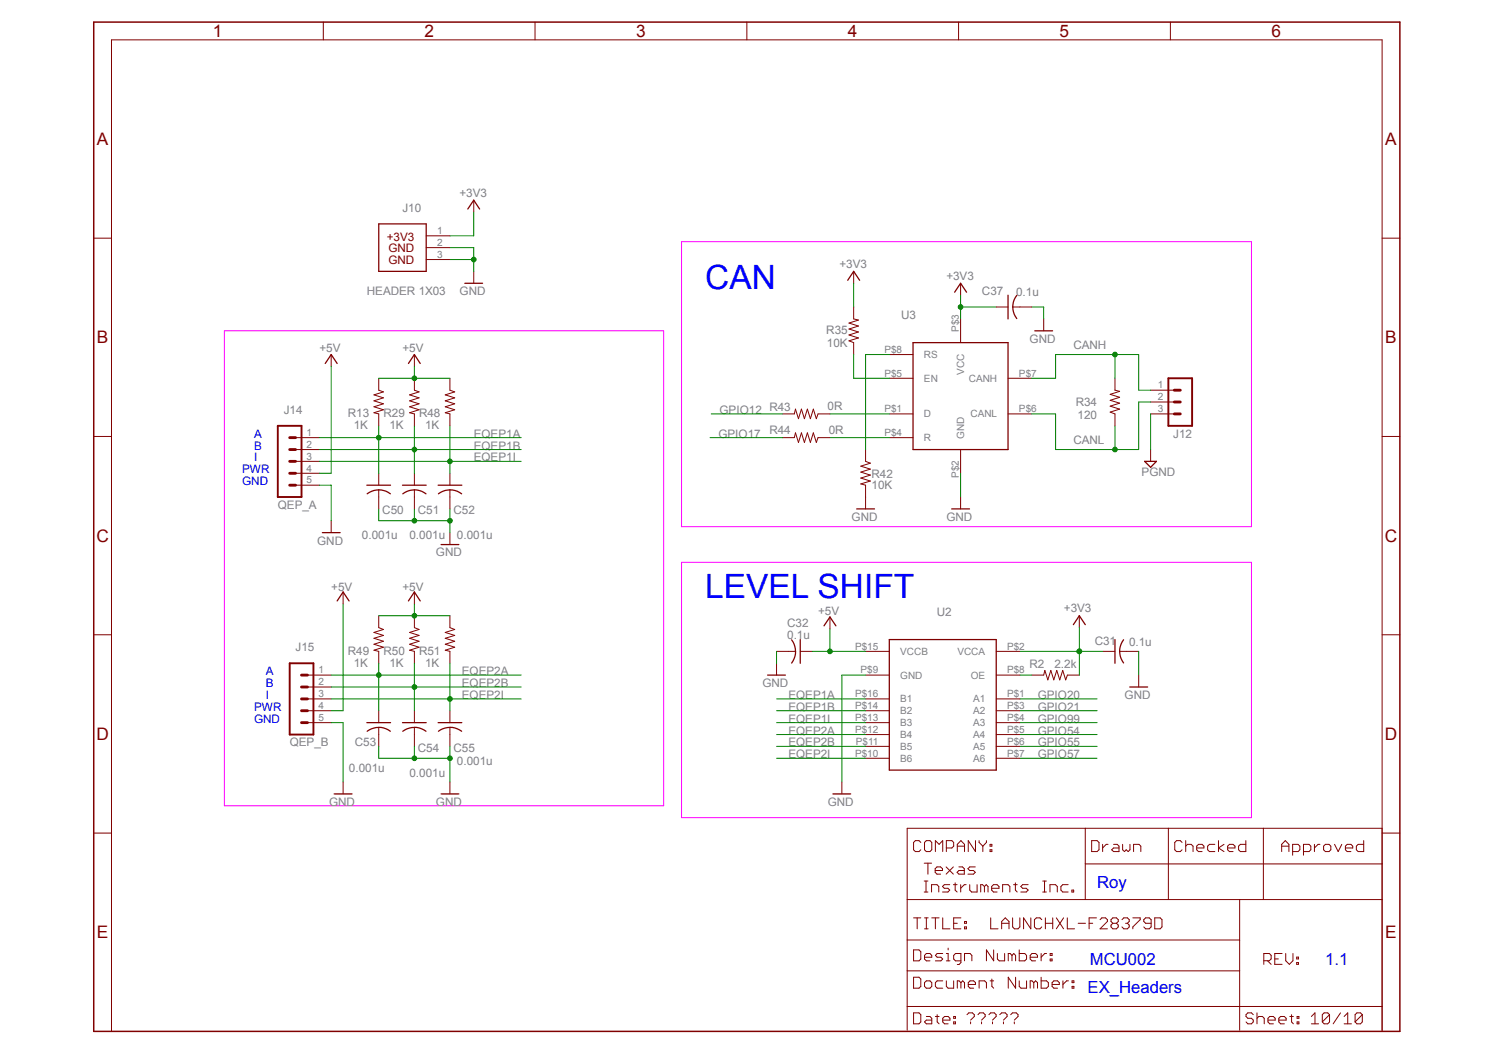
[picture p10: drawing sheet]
<svg xmlns="http://www.w3.org/2000/svg" width="297mm" height="210mm" viewBox="0 0 297 210" stroke-linecap="round" stroke-linejoin="round" font-family="sans-serif">
<path d="M135.6 48.1h113.4v56.7h-113.4zM44.6 65.8h87.4v94.5h-87.4zM135.6 111.9h113.4v50.8h-113.4z" fill="none" stroke="#f0f" stroke-width=".2"/>
<g fill="none" stroke="#800000" stroke-width=".2">
<path d="M64.3 4.4v3.5M106.4 4.4v3.5M148.6 4.4v3.5M190.7 4.4v3.5M232.9 4.4v3.5M94.3 39.8v2.4M18.6 47.4h3.6M84.8 46.9h4.7M84.8 49.3h4.7M84.8 51.6h4.7M94.3 54v2.4M169.8 54v2.4"/>
<path d="M191.1 56.4v2.3M275 47.4h3.5M65.9 70.5v2.4M75.4 75.3v2.3l.9 .4-1.9 .6 1.9 .6-1.9 .5 1.9 .6-1.9 .6 1.9 .6-1.9 .6 1 .3v2.3M82.4 75.3v2.3l1 .4-1.9 .6 1.9 .6-1.9 .5 1.9 .6-1.9 .6 1.9 .6-1.9 .6 .9 .3v2.3M82.4 70.5v2.4M89.5 75.3v2.3l1 .4-1.9 .6 1.9 .6-1.9 .5 1.9 .6-1.9 .6 1.9 .6-1.9 .6 .9 .3v2.3M169.8 61.1v2.4l1 .2-1.9 .6 1.9 .6-1.9 .6 1.9 .6-1.9 .5 1.9 .6-1.9 .6 .9 .4v2.3M176.9 75.3h4.8M176.9 70.5h4.8M191.1 63.5v4.7M198.2 61.1h2.4"/>
<path d="M200.6 75.3h4.7M201.5 61.1h3.8M207.6 63.5v2.3M221.8 75.3v2.3l1 .3-1.9 .6 1.9 .6-1.9 .5 1.9 .6-1.9 .6 1.9 .6-1.9 .6 .9 .4v2.3M228.9 77.6h4.7M228.9 80h4.7M18.6 86.8h3.6M58.8 87.1h4.7M58.8 89.4h4.7M58.8 91.8h4.7M58.8 94.2h4.7M58.8 96.5h4.7"/>
<path d="M75.4 94.2v2.3M75.4 97.5v3.8M82.4 94.2v2.3M82.4 97.5v3.8M89.5 94.2v2.3M89.5 97.5v3.8M155.7 82.4h2.3l.3-1 .6 1.9 .5-1.9 .6 1.9 .6-1.9 .6 1.9 .6-1.9 .6 1.9 .4-.9h2.3M155.7 87.1h2.3l.3-1 .6 1.9 .5-1.9 .6 1.9 .6-1.9 .6 1.9 .6-1.9 .6 1.9 .4-.9h2.3M172.2 89.4v2.4l1 .4-1.9 .5 1.9 .6-1.9 .6 1.9 .6-1.9 .6 1.9 .6-1.9 .6 .9 .2v4.8M176.9 82.4h4.8M176.9 87.1h4.8M191.1 89.4v4.8"/>
<path d="M191.1 98.9v2.4M200.6 82.4h4.7M228.9 82.4h4.7M228.9 89.4v2.4M275 86.8h3.5M65.9 103.6v2.4M68.3 117.8v2.4M82.4 117.8v2.4M89.5 106v2.3M18.6 126.3h3.6M61.2 139.1h4.7M61.2 134.3h4.7"/>
<path d="M61.2 136.7h4.7M75.4 122.5v2.4l.9 .3-1.9 .6 1.9 .6-1.9 .6 1.9 .6-1.9 .6 1.9 .6-1.9 .6 1 .2v2.4M82.4 122.5v2.4l1 .3-1.9 .6 1.9 .6-1.9 .6 1.9 .6-1.9 .6 1.9 .6-1.9 .6 .9 .2v2.4M89.5 122.5v2.4l1 .3-1.9 .6 1.9 .6-1.9 .6 1.9 .6-1.9 .6 1.9 .6-1.9 .6 .9 .2v2.4M154.5 129.6h3.8M154.5 132v2.3M159.2 129.6h2.4M165.1 122.8v2.3M172.2 139.1h4.7M172.2 134.3h4.7M172.2 129.6h4.7M198.2 139.1h4.7"/>
<path d="M198.2 134.3h4.7M198.2 129.6h4.7M205.3 134.3h2.3l.3-.9 .6 1.9 .6-1.9 .6 1.9 .5-1.9 .6 1.9 .6-1.9 .6 1.9 .4-1h2.3M214.7 122.5v2.4M219.5 129.6h2.3M222.8 129.6h3.7M226.5 134.3v2.4M275 126.3h3.5M61.2 141.4h4.7M61.2 143.8h4.7M68.3 155.6v2.4M75.4 141.4v2.4"/>
<path d="M75.4 144.7v3.8M82.4 141.4v2.4M82.4 144.7v3.8M89.5 141.4v2.4M89.5 144.7v3.8M89.5 155.6v2.4M167.5 155.6v2.4M172.2 141.4h4.7M172.2 143.8h4.7M172.2 146.1h4.7M172.2 148.5h4.7M172.2 150.9h4.7"/>
<path d="M198.2 141.4h4.7M198.2 143.8h4.7M198.2 146.1h4.7M198.2 148.5h4.7M198.2 150.9h4.7M18.6 165.7h3.6M180.5 179h94.5M183.2 167.6l-.4-.3h-.7l-.3 .3v1.5l.3 .3h.7l.4-.3M183.9 171.7h1.4M183.9 177.5h.7M183.9 175.3h.7M184.2 175.3v2.2"/>
<path d="M184.3 167.3h.7l.4 .3v1.5l-.4 .3h-.7l-.4-.3v-1.5zM184.6 171.7v2.2M186.1 173.2h1.4v-.4l-.4-.3h-.7l-.3 .3v.8l.3 .3h.7M186.8 177.5v-1.1l-.4-.4h-1.1v1.5M187.6 169.4v-2.1l-.8 .7-.7-.7v2.1M188.2 172.5l1.5 1.4M188.3 168.7h1.1l.3-.3v-.8l-.3-.3h-1.1v2.1M189 176h-1.1l-.4 .4 .4 .3h.7l.4 .4-.4 .4h-1.1M189.7 176h.7M189.7 172.5l-1.5 1.4M190 175.7v1.4l.4 .4M190.5 168.4h1.4"/>
<path d="M190.8 172.5h.7l.4 .3v1.1h-1.1l-.4-.3 .4-.4h1.1M191.1 176v1.5M191.9 169.4v-1.4l-.7-.7-.7 .7v1.4M192.2 176h-.3l-.8 .7M194 172.5h-1.1l-.3 .3 .3 .4h.8l.3 .4-.3 .3h-1.1M194.1 167.3v2.1l-1.5-2.1v2.1M194.4 176v1.5h-1.1l-.4-.4v-1.1M194.8 167.3v.3l.7 .8M195.5 168.4v1M195.9 176.4l-.4-.4h-.4v1.5M195.9 176.4v1.1M195.9 176.4l.3-.4 .4 .4v1.1"/>
<path d="M196.3 167.3v.3l-.8 .8M197 168h.3v.4h-.3zM197 169.1h.3v.3h-.3zM197.3 176.7h1.5v-.3l-.4-.4h-.7l-.4 .4v.7l.4 .4h.7M200.9 177.5v-1.1l-.3-.4h-1.1v1.5M201.7 176h.7M202 175.7v1.4l.4 .4M204.6 176h-1.1l-.4 .4 .4 .3h.7l.4 .4-.4 .4h-1.1M207.5 177.5h.7M207.5 175.3h.7M207.8 175.3v2.2M210.4 177.5v-1.1l-.4-.4h-1.1v1.5"/>
<path d="M212.5 176h-1.1l-.3 .4v.7l.3 .4h1.1M213.3 177.1h.3v.4h-.3zM215.9 164.8v14.2M215.9 171.9h59.1M217.2 167.3h1.1l.4 .3v1.5l-.4 .3h-1.1zM219.4 168v1.4M220.5 168h-.4l-.7 .7M221.6 168h.7l.3 .4v1h-1l-.4-.3 .4-.4h1M223.4 168v1.1l.3 .3 .4-.3 .4 .3 .3-.3v-1.1M225.5 169.4v-1.4h1.1l.4 .4v1M232.5 164.8v14.2M235.2 167.6l-.4-.3h-.7l-.4 .3v1.5l.4 .3h.7l.4-.3"/>
<path d="M235.9 168.4l.4-.4h.7l.4 .4v1M235.9 167.3v2.1M238.1 168.7h1.4v-.3l-.3-.4h-.8l-.3 .4v.7l.3 .3h.8M241.7 168h-1.1l-.3 .4v.7l.3 .3h1.1M242.4 167.3v2.1M243.5 168l-1.1 .7 1.1 .7M244.2 168.7h1.5v-.3l-.4-.4h-.7l-.4 .4v.7l.4 .3h.7M246.6 179v26M247.9 167.3v2.1h-1.1l-.4-.3v-.7l.4-.4h1.1M251.4 164.8v14.2M255 168.4h1.4M256.4 169.4v-1.4l-.7-.7-.7 .7v1.4"/>
<path d="M257.2 169.4h1.1l.3-.3v-.7l-.3-.4h-1.1v2.2M259.3 169.4h1.1l.4-.3v-.7l-.4-.4h-1.1v2.2M261.5 168v1.4M262.6 168h-.4l-.7 .7M263.3 168.4l.4-.4h.7l.4 .4v.7l-.4 .3h-.7l-.4-.3zM265.5 168l.7 1.4 .8-1.4M267.7 168.7h1.4v-.3l-.3-.4h-.8l-.3 .4v.7l.3 .3h.8M271.3 167.3v2.1h-1.1l-.3-.3v-.7l.3-.4h1.1M275 165.7h3.5M275 164.8h-94.5v40.2M180.5 193.2h66.1M180.5 187h66.1"/>
<path d="M181.8 189h1l.4 .3v1.5l-.4 .4h-1zM181.8 194.4h1l.4 .4v1.5l-.4 .3h-1zM181.8 182.6h1.4M182.5 182.6v2.2M183.9 190.5h1.5v-.4l-.4-.4h-.7l-.4 .4v.7l.4 .4h.7M183.9 182.6h.8M183.9 184.8h.8M184.3 195.1h.7l.4 .4v.8l-.4 .3h-.7l-.4-.3v-.8zM184.3 182.6v2.2M185.4 182.6h1.4M186.1 182.6v2.2M187.6 182.6v2.2h1.4"/>
<path d="M187.6 195.1h-1.1l-.4 .4v.8l.4 .3h1.1M187.6 189.7h-1.1l-.4 .4 .4 .4h.7l.4 .3-.4 .4h-1.1M188.3 189.7h.3v1.5M188.3 191.2h.7M188.6 188.6v.4M189.7 195.1v1.5h-1.1l-.3-.3v-1.2M189.7 183.7h.8M191.2 182.6h-1.5v2.2h1.5M191.2 195.5l.3-.4 .4 .4v1.1M191.2 195.5v1.1M191.2 191.2h-1.1l-.4-.4v-.7l.4-.4h1.1v1.8l-.4 .4h-.3M191.2 195.5l-.4-.4h-.3v1.5"/>
<path d="M191.9 184.4h.4v.4h-.4zM191.9 183.3h.4v.4h-.4zM192.6 195.9h1.5v-.4l-.4-.4h-.7l-.4 .4v.8l.4 .3h.7M193.4 191.2v-1.1l-.4-.4h-1.1v1.5M194.8 196.6v-1.5h1.1l.4 .4v1.1M197 195.1h.7M197.1 182.6v2.2h1.5M197.3 194.8v1.5l.4 .3M197.7 189v2.2l-1.4-2.2v2.2M198.4 189.7v1.1l.4 .4h1.1v-1.5M199.3 183.7h1.4M199.3 184.8v-1.5l.7-.7 .7 .7v1.5"/>
<path d="M201.3 190.1l.4-.4 .4 .4v1.1M201.3 190.1v1.1M201.3 190.1l-.3-.4h-.4v1.5M202.1 194.4v2.2l-1.5-2.2v2.2M202.8 189v2.2h1.1l.3-.4v-.7l-.3-.4h-1.1M202.9 182.6v1.8l-.4 .4h-.7l-.3-.4v-1.8M204.2 195.1v1.5h-1.1l-.3-.3v-1.2M205 190.5h1.4v-.4l-.4-.4h-.7l-.3 .4v.7l.3 .4h.7M205.1 182.6v2.2l-1.5-2.2v2.2M205.7 195.5l-.4-.4h-.3v1.5M205.7 195.5v1.1M205.7 195.5l.3-.4 .4 .4v1.1"/>
<path d="M207.1 194.4v2.2h1.1l.4-.3v-.8l-.4-.4h-1.1M207.1 189.7v1.5M207.3 183l-.4-.4h-.7l-.4 .4v1.4l.4 .4h.7l.4-.4M208 183.7h1.4M208 182.6v2.2M208.2 189.7h-.3l-.8 .8M208.9 189.7h.4v.4h-.4zM208.9 190.8h.4v.4h-.4zM209.3 195.9h1.5v-.4l-.4-.4h-.7l-.4 .4v.8l.4 .3h.7M209.4 182.6v2.2M210.2 182.6l1.4 2.2M211.5 195.1v1.5"/>
<path d="M211.6 182.6l-1.4 2.2M212.3 182.6v2.2h1.5M212.6 195.1h-.4l-.7 .8M213.3 196.3h.4v.3h-.4zM213.3 195.1h.4v.4h-.4zM214.5 183.7h1.5M216.7 183.7h.7M218.1 182.6h-1.4v2.2M218.9 183l.3-.4h.7l.4 .4v.3l-1.4 1.5h1.4M221.4 183.7h.7M221.4 183.7l-.4 .4v.3l.4 .4h.7l.4-.4v-.3l-.4-.4M222.1 183.7l.4-.4v-.3l-.4-.4h-.7l-.4 .4v.3l.4 .4"/>
<path d="M223.2 183l.4-.4h.7l.4 .4v.3l-.4 .4M223.9 183.7h.4M224.3 183.7l.4 .4v.3l-.4 .4h-.7l-.4-.4M225.4 182.6h1.4v.4l-1.4 1.4v.4M229 183.7h-1.1l-.3-.4v-.3l.3-.4h.7l.4 .4v1.4l-.4 .4h-.7l-.3-.4M229.7 182.6h1.1l.4 .4v1.4l-.4 .4h-1.1zM251.4 191.1h1.1l.4-.3v-.7l-.4-.4h-1.1v2.2M252.2 191.1l.7 .8M253.6 190.8h.7M255.1 189.7h-1.5v2.2h1.5M255.8 189.7v1.4l.7 .8 .7-.8v-1.4M258 191.5h.3v.4h-.3z"/>
<path d="M258 190.4h.3v.4h-.3zM22.2 205.2v-197.3h252.8v197.3M180.5 200.3h94.5M181.8 201.5h1l.4 .4v1.4l-.4 .4h-1zM184.3 202.2h.7l.4 .4v1.1h-1.1l-.4-.4 .4-.3h1.1M186.1 202.2h.7M186.5 201.9v1.4l.3 .4M187.6 203h1.4v-.4l-.4-.4h-.7l-.3 .4v.7l.3 .4h.7M189.7 203.3h.4v.4h-.4zM189.7 202.2h.4v.4h-.4zM192.4 201.9l.3-.4h.8l.3 .4v.3l-.7 .8M193.1 203.3v.4"/>
<path d="M194.6 201.9l.3-.4h.7l.4 .4v.3l-.7 .8M195.3 203.3v.4M196.7 201.9l.4-.4h.7l.4 .4v.3l-.7 .8M197.5 203.3v.4M198.9 201.9l.4-.4h.7l.4 .4v.3l-.8 .8M199.6 203.3v.4M201.1 201.9l.3-.4h.8l.3 .4v.3l-.7 .8M201.8 203.3v.4M249.3 201.9l-.3-.4h-.7l-.4 .4v.3l.4 .4h.7l.3 .4v.3l-.3 .4h-.7l-.4-.4M250.1 202.6l.3-.4h.8l.3 .4v1.1M250.1 201.5v2.2M252.3 203h1.4v-.4l-.4-.4h-.7l-.3 .4v.7l.3 .4h.7"/>
<path d="M254.4 203h1.5v-.4l-.4-.4h-.7l-.4 .4v.7l.4 .4h.7M256.6 202.2h.7M257 201.9v1.4l.3 .4M258.1 203.3h.3v.4h-.3zM258.1 202.2h.3v.4h-.3zM260.9 203.7h1.4M260.9 202.2l.7-.7v2.2M264.5 201.9l-.3-.4h-.8l-.3 .4v1.4M264.5 201.9l-1.4 1.4M264.5 201.9v1.4l-.3 .4h-.8l-.3-.4M266.7 201.5l-1.5 2.2M267.4 203.7h1.5"/>
<path d="M267.4 202.2l.7-.7v2.2M271 201.9l-1.4 1.4M271 201.9v1.4l-.3 .4h-.7l-.4-.4M271 201.9l-.3-.4h-.7l-.4 .4v1.4"/>
</g>
<path d="M18.6 4.4h259.9v200.8h-259.9z" fill="none" stroke="#800000" stroke-width=".3"/>
<g fill="none" stroke="#800000" stroke-width=".25">
<path d="M75.4 44.5h9.4v9.5h-9.4zM92.5 56.4h3.5M93.1 41.6l1.2-1.8 1.1 1.8M171 55.8l-1.2-1.8-1.1 1.8M192.3 58.1l-1.2-1.7-1.2 1.7M200.6 58.7v4.8M202.3 58.8a3.7 3.7 0 0 0 0 4.6M64.7 72.3l1.2-1.8 1.2 1.8M81.3 72.3l1.1-1.8 1.2 1.8M181.7 68.2h18.9v21.2h-18.9zM205.9 65.8h3.5M73 96.5h4.7"/>
<path d="M73 98.2a3.8 3.8 0 0 1 4.7 0M80.1 96.5h4.7M80.1 98.2a3.8 3.8 0 0 1 4.7 0M87.2 96.5h4.7M87.2 98.2a3.8 3.8 0 0 1 4.6 0M227.7 91.8h2.4l-1.2 1.2zM64.1 106h3.6M67.1 119.6l1.2-1.8 1.1 1.8M81.3 119.6l1.1-1.8 1.2 1.8M87.8 108.3h3.5M170.4 101.3h3.6M189.3 101.3h3.6"/>
<path d="M152.7 134.3h3.6M157.5 127.3a3.8 3.8 0 0 1 0 4.6M159.2 127.2v4.8M163.9 124.5l1.2-1.7 1.2 1.7M176.9 127.2h21.3v26h-21.3zM213.6 124.3l1.1-1.8 1.2 1.8M221.8 127.2v4.8M223.5 127.3a3.8 3.8 0 0 0 0 4.6M224.8 136.7h3.5M66.5 158h3.5M73 143.8h4.7M75.4 144.7l.9 .1 1.4 .7"/>
<path d="M75.4 144.7l-1.5 .3-.9 .5M80.1 143.8h4.7M82.4 144.7l-1.4 .3-.9 .5M82.4 144.7l1 .1 1.4 .7M87.2 143.8h4.7M87.8 158h3.5M89.5 144.7l1 .1 1.3 .7M89.5 144.7l-1.4 .3-.9 .5M165.7 158h3.5"/>
</g>
<path d="M232.5 75.3h4.7v9.4h-4.7zM55.3 84.7h4.7v14.2h-4.7zM57.6 132h4.8v14.1h-4.8z" fill="none" stroke="#800000" stroke-width=".38"/>
<g fill="none" stroke="#800000" stroke-width=".57">
<path d="M233.6 80h1.2M233.6 77.6h1.2M57.6 91.8h1.2M57.6 89.4h1.2M57.6 87.1h1.2M57.6 96.5h1.2M57.6 94.2h1.2M233.6 82.4h1.2M60 139.1h1.2M60 136.7h1.2M60 134.3h1.2M60 143.8h1.2"/>
<path d="M60 141.4h1.2"/>
</g>
<path d="M89.5 49.3h4.8v4.7M89.5 51.6h4.8M205.3 61.1h2.3v2.4M191.1 94.2v4.7M154.5 129.6v2.4M172.2 134.3h-4.7v21.3M226.5 129.6v4.7" fill="none" stroke="#008000" stroke-width=".2"/>
<circle cx="94.3" cy="51.6" r=".46" fill="#008000"/>
<g fill="none" stroke="#008000" stroke-width=".2">
<path d="M63.5 96.5h2.4v7.1M228.9 82.4v7M75.4 101.3v2.3h14.1v-2.3M82.4 101.3v2.3M65.9 143.8h2.4v11.8"/>
<circle cx="94.3" cy="51.6" r=".46"/>
</g>
<circle cx="82.4" cy="103.6" r=".46" fill="#008000"/>
<g fill="none" stroke="#008000" stroke-width=".2">
<path d="M89.5 103.6v2.4"/>
<circle cx="82.4" cy="103.6" r=".46"/>
</g>
<circle cx="89.5" cy="103.6" r=".46" fill="#008000"/>
<g fill="none" stroke="#008000" stroke-width=".2">
<path d="M75.4 148.5v2.4h14.1v-2.4M82.4 148.5v2.4"/>
<circle cx="89.5" cy="103.6" r=".46"/>
</g>
<circle cx="82.4" cy="150.9" r=".46" fill="#008000"/>
<g fill="none" stroke="#008000" stroke-width=".2">
<path d="M89.5 150.9v4.7"/>
<circle cx="82.4" cy="150.9" r=".46"/>
</g>
<circle cx="89.5" cy="150.9" r=".46" fill="#008000"/>
<g fill="none" stroke="#008000" stroke-width=".2">
<path d="M202.9 129.6h11.8M214.7 124.9v9.4"/>
<circle cx="89.5" cy="150.9" r=".46"/>
</g>
<circle cx="214.7" cy="129.6" r=".46" fill="#008000"/>
<g fill="none" stroke="#008000" stroke-width=".2">
<path d="M214.7 129.6h4.8"/>
<circle cx="214.7" cy="129.6" r=".46"/>
</g>
<circle cx="214.7" cy="129.6" r=".46" fill="#008000"/>
<g fill="none" stroke="#008000" stroke-width=".2">
<path d="M191.1 58.7v4.8M191.1 61.1h7.1"/>
<circle cx="214.7" cy="129.6" r=".46"/>
</g>
<circle cx="191.1" cy="61.1" r=".46" fill="#008000"/>
<g fill="none" stroke="#008000" stroke-width=".2">
<path d="M94.3 42.2v4.7h-4.8M169.8 56.4v4.7M161.6 129.6h10.6M165.1 125.1v4.5"/>
<circle cx="191.1" cy="61.1" r=".46"/>
</g>
<circle cx="165.1" cy="129.6" r=".46" fill="#008000"/>
<g fill="none" stroke="#008000" stroke-width=".2">
<path d="M82.4 75.3h7.1"/>
<circle cx="165.1" cy="129.6" r=".46"/>
</g>
<circle cx="82.4" cy="75.3" r=".46" fill="#008000"/>
<g fill="none" stroke="#008000" stroke-width=".2">
<path d="M65.9 72.9v21.3h-2.4M82.4 72.9v2.4h-7M82.4 122.5h7.1"/>
<circle cx="82.4" cy="75.3" r=".46"/>
</g>
<circle cx="82.4" cy="122.5" r=".46" fill="#008000"/>
<g fill="none" stroke="#008000" stroke-width=".2">
<path d="M63.5 87.1h40.2M75.4 84.7v2.4M68.3 120.2v21.2h-2.4M82.4 120.2v2.3h-7M154.5 139.1h17.7M202.9 139.1h15.4M202.9 134.3h2.4M202.9 148.5h15.4M202.9 143.8h15.4"/>
<circle cx="82.4" cy="122.5" r=".46"/>
</g>
<circle cx="75.4" cy="87.1" r=".46" fill="#008000"/>
<g fill="none" stroke="#008000" stroke-width=".2">
<path d="M63.5 89.4h40.2M75.4 87.1v7.1M82.4 84.7v4.7M154.5 141.4h17.7"/>
<circle cx="75.4" cy="87.1" r=".46"/>
</g>
<circle cx="82.4" cy="89.4" r=".46" fill="#008000"/>
<g fill="none" stroke="#008000" stroke-width=".2">
<path d="M63.5 91.8h40.2M82.4 89.4v4.8M89.5 84.7v7.1M154.5 143.8h17.7"/>
<circle cx="82.4" cy="89.4" r=".46"/>
</g>
<circle cx="89.5" cy="91.8" r=".46" fill="#008000"/>
<g fill="none" stroke="#008000" stroke-width=".2">
<path d="M89.5 91.8v2.4M65.9 134.3h37.8M75.4 132v2.3M154.5 146.1h17.7"/>
<circle cx="89.5" cy="91.8" r=".46"/>
</g>
<circle cx="75.4" cy="134.3" r=".46" fill="#008000"/>
<g fill="none" stroke="#008000" stroke-width=".2">
<path d="M65.9 136.7h37.8M75.4 134.3v7.1M82.4 132v4.7M154.5 148.5h17.7"/>
<circle cx="75.4" cy="134.3" r=".46"/>
</g>
<circle cx="82.4" cy="136.7" r=".46" fill="#008000"/>
<g fill="none" stroke="#008000" stroke-width=".2">
<path d="M65.9 139.1h37.8M82.4 136.7v4.7M89.5 132v7.1M154.5 150.9h17.7"/>
<circle cx="82.4" cy="136.7" r=".46"/>
</g>
<circle cx="89.5" cy="139.1" r=".46" fill="#008000"/>
<g fill="none" stroke="#008000" stroke-width=".2">
<path d="M205.3 75.3h4.7v-4.8h16.5v7.1M221.8 70.5v4.8M89.5 139.1v2.3"/>
<circle cx="89.5" cy="139.1" r=".46"/>
</g>
<circle cx="221.8" cy="70.5" r=".46" fill="#008000"/>
<g fill="none" stroke="#008000" stroke-width=".2">
<path d="M226.5 77.6h2.4M205.3 82.4h4.7v7h16.5M221.8 84.7v4.7"/>
<circle cx="221.8" cy="70.5" r=".46"/>
</g>
<circle cx="221.8" cy="89.4" r=".46" fill="#008000"/>
<g fill="none" stroke="#008000" stroke-width=".2">
<path d="M169.8 70.5v4.8h7.1M176.9 70.5h-4.7v18.9M228.9 80h-2.4v9.4M141.3 87.1h14.4M141.5 82.4h14.2M165.1 82.4h11.8M165.1 87.1h11.8M202.9 146.1h15.4M202.9 141.4h15.4M202.9 150.9h15.4"/>
<circle cx="221.8" cy="89.4" r=".46"/>
</g>
<g font-size="6.7" fill="#00f">
<text x="140.3" y="57.5">CAN</text>
<text x="140.3" y="119">LEVEL SHIFT</text>
</g>
<g font-size="3.4" fill="#800000">
<text x="42.3" y="7.4">1</text>
<text x="84.4" y="7.4">2</text>
<text x="126.6" y="7.4">3</text>
<text x="168.7" y="7.4">4</text>
<text x="210.8" y="7.4">5</text>
<text x="253" y="7.4">6</text>
<text x="19.3" y="28.9">A</text>
<text x="275.6" y="28.9">A</text>
<text x="19.3" y="68.3">B</text>
<text x="275.6" y="68.3">B</text>
<text x="19.2" y="107.8">C</text>
<text x="275.5" y="107.8">C</text>
<text x="19.2" y="147.2">D</text>
<text x="275.5" y="147.2">D</text>
<text x="19.3" y="186.7">E</text>
<text x="275.6" y="186.7">E</text>
</g>
<g font-size="3.3" fill="#00f">
<text x="218.3" y="176.6">Roy</text>
<text x="216.9" y="192">MCU002</text>
<text x="263.6" y="192">1.1</text>
<text x="216.4" y="197.6">EX_Headers</text>
</g>
<g font-size="2.3" fill="#808080">
<text x="91.4" y="39.1">+3V3</text>
<text x="80.1" y="42.2">J10</text>
<text x="167" y="53.3">+3V3</text>
<text x="73" y="58.7">HEADER 1X03</text>
<text x="91.4" y="58.7">GND</text>
<text x="188.3" y="55.7">+3V3</text>
<text x="195.4" y="58.6">C37</text>
<text x="202.2" y="58.8">0.1u</text>
<text x="179.3" y="63.5">U3</text>
<text x="63.5" y="70.1">+5V</text>
<text x="80.1" y="70.1">+5V</text>
<text x="164.4" y="66.5">R35</text>
<text x="164.5" y="69.1">10K</text>
<text x="204.9" y="68.2">GND</text>
<text x="213.6" y="69.4">CANH</text>
<text x="56.5" y="82.4">J14</text>
<text x="69.2" y="83">R13</text>
<text x="76.3" y="83">R29</text>
<text x="83.4" y="83">R48</text>
<text x="143.2" y="82.4">GPIO12</text>
<text x="153.1" y="81.7">R43</text>
<text x="164.7" y="81.6">0R</text>
<text x="214" y="80.7">R34</text>
<text x="214.4" y="83.3">120</text>
<text x="70.4" y="85.4">1K</text>
<text x="77.5" y="85.4">1K</text>
<text x="84.6" y="85.4">1K</text>
<text x="94.3" y="87.1">EQEP1A</text>
<text x="94.3" y="89.4">EQEP1B</text>
<text x="142.9" y="87.1">GPIO17</text>
<text x="153.1" y="86.4">R44</text>
<text x="164.9" y="86.4">0R</text>
<text x="213.6" y="88.3">CANL</text>
<text x="233.4" y="87.1">J12</text>
<text x="94.3" y="91.8">EQEP1I</text>
<text x="173.4" y="95.1">R42</text>
<text x="227.1" y="94.8">PGND</text>
<text x="55.3" y="101.3">QEP_A</text>
<text x="173.4" y="97.2">10K</text>
<text x="72" y="107.3">0.001u</text>
<text x="76.1" y="102.3">C50</text>
<text x="81.5" y="107.3">0.001u</text>
<text x="83.1" y="102.3">C51</text>
<text x="90.2" y="102.3">C52</text>
<text x="90.9" y="107.3">0.001u</text>
<text x="169.4" y="103.6">GND</text>
<text x="188.3" y="103.6">GND</text>
<text x="63.1" y="108.3">GND</text>
<text x="86.7" y="110.7">GND</text>
<text x="65.9" y="117.6">+5V</text>
<text x="80.1" y="117.6">+5V</text>
<text x="156.6" y="124.7">C32</text>
<text x="162.8" y="122.3">+5V</text>
<text x="186.4" y="122.5">U2</text>
<text x="211.7" y="121.8">+3V3</text>
<text x="58.8" y="129.6">J15</text>
<text x="69.2" y="130.3">R49</text>
<text x="76.3" y="130.3">R50</text>
<text x="83.4" y="130.3">R51</text>
<text x="156.6" y="127.1">0.1u</text>
<text x="217.8" y="128.3">C31</text>
<text x="224.6" y="128.5">0.1u</text>
<text x="70.4" y="132.7">1K</text>
<text x="77.5" y="132.7">1K</text>
<text x="84.6" y="132.7">1K</text>
<text x="91.9" y="134.3">EQEP2A</text>
<text x="91.9" y="136.7">EQEP2B</text>
<text x="151.7" y="136.7">GND</text>
<text x="204.8" y="132.9">R2</text>
<text x="209.8" y="132.9">2.2k</text>
<text x="91.9" y="139.1">EQEP2I</text>
<text x="156.8" y="139.1">EQEP1A</text>
<text x="156.8" y="141.4">EQEP1B</text>
<text x="156.8" y="143.8">EQEP1I</text>
<text x="206.5" y="143.8">GPIO99</text>
<text x="206.5" y="139.1">GPIO20</text>
<text x="206.5" y="141.4">GPIO21</text>
<text x="223.8" y="139.1">GND</text>
<text x="57.6" y="148.5">QEP_B</text>
<text x="70.6" y="148.4">C53</text>
<text x="83.1" y="149.6">C54</text>
<text x="90.2" y="149.6">C55</text>
<text x="156.8" y="146.1">EQEP2A</text>
<text x="156.8" y="148.5">EQEP2B</text>
<text x="206.5" y="148.5">GPIO55</text>
<text x="206.5" y="146.1">GPIO54</text>
<text x="69.4" y="153.6">0.001u</text>
<text x="81.5" y="154.5">0.001u</text>
<text x="90.9" y="152.2">0.001u</text>
<text x="156.8" y="150.9">EQEP2I</text>
<text x="206.5" y="150.9">GPIO57</text>
<text x="65.5" y="160.3">GND</text>
<text x="86.7" y="160.3">GND</text>
<text x="164.7" y="160.3">GND</text>
</g>
<g font-size="2.3" fill="#800000">
<text x="77" y="47.9">+3V3</text>
<text x="77.3" y="50.2">GND</text>
<text x="77.3" y="52.6">GND</text>
</g>
<g font-size="2.3" fill="#00f">
<text x="50.5" y="87.1">A</text>
<text x="50.5" y="89.4">B</text>
<text x="48.2" y="94.2">PWR</text>
<text x="50.5" y="91.8">I</text>
<text x="48.2" y="96.5">GND</text>
<text x="52.9" y="134.3">A</text>
<text x="52.9" y="136.7">B</text>
<text x="50.5" y="143.8">GND</text>
<text x="50.5" y="141.4">PWR</text>
<text x="52.9" y="139.1">I</text>
</g>
<g font-size="2" fill="#808080">
<text x="87" y="46.6">1</text>
<text x="87" y="49">2</text>
<text x="87" y="51.3">3</text>
<text x="176" y="70.2">P$8</text>
<text x="183.8" y="71.2">RS</text>
<text x="190.8" y="66" transform="rotate(-90 190.8 66)">P$3</text>
<text x="176" y="74.9">P$5</text>
<text x="183.8" y="76">EN</text>
<text x="191.8" y="74.6" transform="rotate(-90 191.8 74.6)">VCC</text>
<text x="192.7" y="76">CANH</text>
<text x="202.7" y="74.9">P$7</text>
<text x="230.4" y="77.3">1</text>
<text x="176" y="82">P$1</text>
<text x="183.8" y="83.1">D</text>
<text x="193.1" y="83.1">CANL</text>
<text x="202.7" y="82">P$6</text>
<text x="230.4" y="79.7">2</text>
<text x="230.4" y="82">3</text>
<text x="61" y="86.8">1</text>
<text x="61" y="89.1">2</text>
<text x="176" y="86.8">P$4</text>
<text x="183.8" y="87.8">R</text>
<text x="191.8" y="87.3" transform="rotate(-90 191.8 87.3)">GND</text>
<text x="61" y="91.5">3</text>
<text x="61" y="93.8">4</text>
<text x="190.8" y="95.1" transform="rotate(-90 190.8 95.1)">P$2</text>
<text x="61" y="96.2">5</text>
<text x="170.1" y="129.3">P$15</text>
<text x="179.1" y="130.3">VCCB</text>
<text x="190.5" y="130.3">VCCA</text>
<text x="200.4" y="129.3">P$2</text>
<text x="63.4" y="134">1</text>
<text x="63.4" y="136.3">2</text>
<text x="171.2" y="134">P$9</text>
<text x="179.1" y="135">GND</text>
<text x="193.1" y="135">OE</text>
<text x="200.4" y="134">P$8</text>
<text x="63.4" y="138.7">3</text>
<text x="63.4" y="141.1">4</text>
<text x="63.4" y="143.4">5</text>
<text x="170.1" y="138.7">P$16</text>
<text x="170.1" y="141.1">P$14</text>
<text x="170.1" y="143.4">P$13</text>
<text x="179.1" y="139.8">B1</text>
<text x="179.1" y="142.1">B2</text>
<text x="193.6" y="139.8">A1</text>
<text x="193.6" y="142.1">A2</text>
<text x="200.4" y="138.7">P$1</text>
<text x="200.4" y="141.1">P$3</text>
<text x="200.4" y="143.4">P$4</text>
<text x="170.1" y="145.8">P$12</text>
<text x="170.3" y="148.2">P$11</text>
<text x="179.1" y="144.5">B3</text>
<text x="179.1" y="146.8">B4</text>
<text x="179.1" y="149.2">B5</text>
<text x="193.6" y="144.5">A3</text>
<text x="193.6" y="146.8">A4</text>
<text x="193.6" y="149.2">A5</text>
<text x="200.4" y="145.8">P$5</text>
<text x="200.4" y="148.2">P$6</text>
<text x="170.1" y="150.5">P$10</text>
<text x="179.1" y="151.6">B6</text>
<text x="193.6" y="151.6">A6</text>
<text x="200.4" y="150.5">P$7</text>
</g>
</svg>
